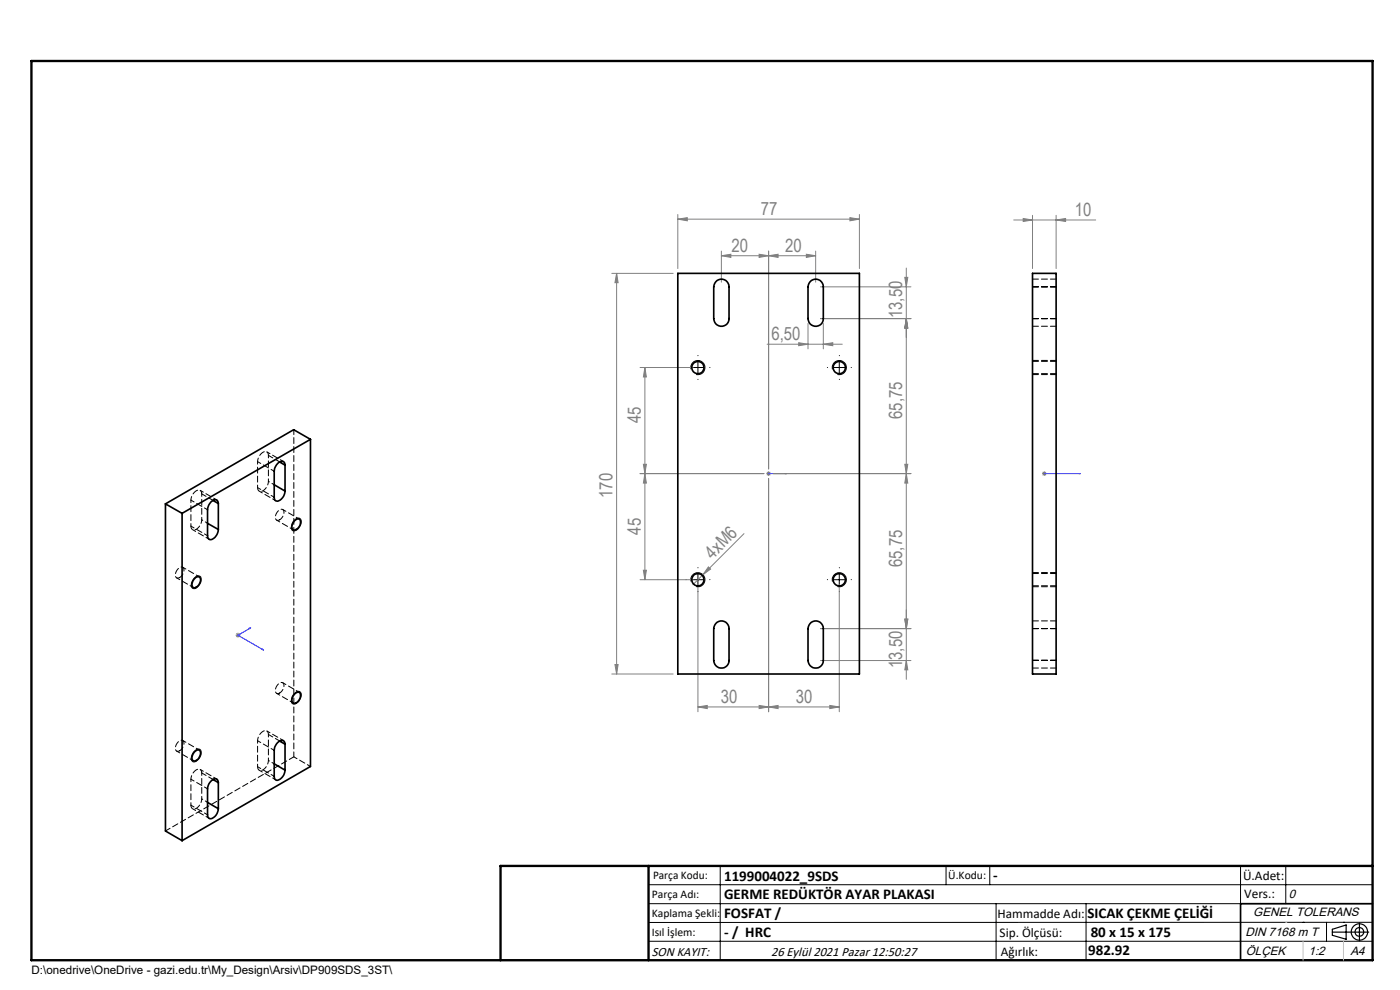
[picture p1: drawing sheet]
<svg xmlns="http://www.w3.org/2000/svg" width="297mm" height="210mm" viewBox="0 0 297 210" stroke-linecap="round" stroke-linejoin="round" font-family="sans-serif">
<g fill="none" stroke="#000" stroke-width=".21">
<path d="M146.6 78.3a1.5 1.5 0 0 1 1.4-1.8 1.5 1.5 0 0 1 1.6 1.6 1.5 1.5 0 0 1-1.9 1.3M146.8 78h2.5M148.1 76.7v2.5M176.6 78.3a1.5 1.5 0 0 1 1.4-1.8 1.5 1.5 0 0 1 1.5 1.6 1.5 1.5 0 0 1-1.8 1.3M176.8 78h2.5M178 76.7v2.5M62.4 110.4l.3-.2a.74 .74 0 0 1 .9-.2 .74 .74 0 0 1 .3 1 1.77 1.77 0 0 1-1.7 1.6 1.52 1.52 0 0 1 .2-2.2zM41.2 122.7l.3-.3a.73 .73 0 0 1 .9-.2 .73 .73 0 0 1 .3 1 1.78 1.78 0 0 1-1.7 1.6 1.47 1.47 0 0 1 .2-2.1zM146.6 123.4a1.5 1.5 0 0 1 1.3-1.9 1.5 1.5 0 0 1 1.7 1.6 1.5 1.5 0 0 1-1.9 1.3M146.8 123h2.5M148.1 121.7v2.5M176.6 123.4a1.5 1.5 0 0 1 1.3-1.9 1.5 1.5 0 0 1 1.6 1.6 1.5 1.5 0 0 1-1.8 1.3"/>
<path d="M176.8 123h2.5M178 121.7v2.5M41.2 159.4l.3-.2a.72 .72 0 0 1 .9-.2 .72 .72 0 0 1 .3 1 1.87 1.87 0 0 1-1.7 1.6 1.47 1.47 0 0 1 .2-2.2zM62.7 146.9a.73 .73 0 0 1 .9-.2 .73 .73 0 0 1 .3 1 1.77 1.77 0 0 1-1.7 1.6 1.57 1.57 0 0 1 .5-2.4zM137.6 187.7h153.6M137.6 191.7h153.6M137.6 199.7h153.6M152.8 183.7v20M200.7 183.7v4M210 183.7v4M211.3 191.7v12M230.4 191.7v12"/>
<path d="M263.2 183.7v20M272.8 183.7v8M276.4 195.6h.1M281.4 195.6v4.1M285 195.6h.1M291.2 195.6l-153.6 .1"/>
</g>
<g fill="none" stroke="#000" stroke-width=".25">
<path d="M282.6 197.7h7.8M282.6 197.1l3-.9v3l-3-.8zM288.4 195.8v3.8M106.2 203.7h185"/>
<circle cx="288.4" cy="197.7" r="1.74"/>
<circle cx="288.4" cy="197.7" r=".93"/>
</g>
<path d="M162.9 100.5h.3zM163.1 100.5h.1M163.1 100.5h3.8M166.9 100.5h-.4h.4M221.5 100.5h.2zM221.5 100.5h.1M221.5 100.5h7.7M229.2 100.5h-.3h.3M52.8 133.3l.4-.1-.2 .2zM53.2 133.2l-2.7 1.6 5.4 3.1M55.6 137.8l.1-.1 .2 .2z" fill="none" stroke="#00f" stroke-width=".21"/>
<g fill="none" stroke="#808080" stroke-width=".21">
<path d="M129.8 58h13M130.8 58l.3 2h-.6zM130.8 58v85M143.8 46.5l2-.3v.6zM143.8 45.5v11.5M143.8 46.5h38.5M153 54.2l2-.3v.7zM153 53.3v6.6M153 54.2h20M161 53.9l2.1 .3-2.1 .4zM163.1 53.3v46.2M163.1 54.2l2-.3v.7z"/>
<path d="M171.1 53.9l1.9 .3-1.9 .4zM173 53.3v6.6M180.3 46.2l2 .3-2 .3zM182.3 45.5v11.5M191.9 58.8h.7l-.3 2zM192.3 56.9v87.2M215.1 46.7h17.3M217.1 46.3l1.9 .4-1.9 .3zM219 45.7v11.3M224 46.7l2.1-.4v.7zM224 45.7v11.3M135.8 78h11.2"/>
<path d="M136.8 78l.3 2h-.6zM136.8 78v45M162.7 73h16M169.4 72.7l2 .3-2 .3zM171.4 68.6v5.4M174.1 67.6h19.2M174.1 60.8h19.2M174.7 73l2-.3v.6zM174.7 68.6v5.4M192.3 67.6l.3 2h-.7zM136.5 98.5h.6l-.3 2zM163.1 100v1"/>
<path d="M191.9 98.5h.7l-.3 2zM221.5 100v1M136.8 100.5l.3 2h-.6zM157.8 113.2l-10.8 10.8M162.1 100.5h-26.3M162.6 100.5h.9M162.7 100.1l.7 .7M163.1 101.5v49.5M163.4 100.1l-.7 .7M192.3 100.5l.3 2h-.7zM193.3 100.5h-29.3M221.1 100.5h.9"/>
<path d="M221.2 100.1l.7 .7M221.9 100.1l-.7 .7M50 134.8h1M50.1 134.4l.7 .7M50.5 134.2v1M50.8 134.4l-.7 .7M135.8 123h11.2M136.5 121h.6l-.3 2zM148.1 124v27M150.3 120.3l.4 .4-1.6 1.2zM178 124v27M191.9 131.3h.7l-.3 2z"/>
<path d="M193.3 133.3h-19.2M129.8 143h13M130.5 141h.6l-.3 2zM148.1 150l1.9-.4v.7zM148.1 150h29.9M161 149.6l2.1 .4-2.1 .3zM163.1 150l2-.4v.7zM174.1 140.1h19.2M176 149.6l2 .4-2 .3zM192.3 140.1l.3 2h-.7z"/>
</g>
<g fill="none" stroke="#000" stroke-width=".21" stroke-dasharray="15.2 1.3 1.3 1.3">
<path d="M145.6 78h-.1M148.1 75.5v-.1M150.6 78h.1M175.6 78h-.1M178.1 75.5v-.1M180.6 78h.1M148.1 80.5h.1M178.1 80.5h.1M145.6 123h-.1M148.1 120.5v-.1M148.1 125.5h.1M150.6 123h.1"/>
<path d="M175.6 123h-.1M178.1 120.5v-.1M178.1 125.5h.1M180.6 123h.1"/>
</g>
<path d="M219.1 79.5h5M224.1 76.5h-5M219.1 124.5h5M224.1 121.5h-5" fill="none" stroke="#000" stroke-width=".21" stroke-dasharray="1.3 .6"/>
<path d="M291.2 191.7h-28v12" fill="none" stroke="#000" stroke-width=".35"/>
<path d="M6.7 12.9h284.5v190.8h-284.5zM137.6 183.7v20M291.2 183.7h-185v20" fill="none" stroke="#000" stroke-width=".5"/>
<path d="M276.4 199.7v4M285 199.7v4" fill="none" stroke="#c0c0c0" stroke-width=".21"/>
<path d="M272.8 195.6h.1" fill="none" stroke="#c0c0c0" stroke-width=".25"/>
<g fill="#00f">
<path d="M166.5 100.5h.4zM162.9 100.5h.3z"/>
<path d="M52.8 133.3l.2 .1 .2-.2zM55.6 137.8l.3 .1-.2-.2z"/>
<path d="M221.5 100.5h.2zM228.9 100.5h.3z"/>
</g>
<g fill="#808080">
<path d="M150.3 120.3l.4 .4-1.6 1.2z"/>
<path d="M224 46.7l2.1-.4v.7zM217.1 46.3l1.9 .4-1.9 .3z"/>
<path d="M180.3 46.2l2 .3-2 .3zM143.8 46.5l2-.3v.6zM161 53.9l2.1 .3-2.1 .4zM153 54.2l2-.3v.7zM174.7 73l2-.3v.6zM169.4 72.7l2 .3-2 .3zM161 149.6l2.1 .4-2.1 .3zM148.1 150l1.9-.4v.7z"/>
<path d="M163.1 54.2l2-.3v.7zM171.1 53.9l1.9 .3-1.9 .4zM163.1 150l2-.4v.7zM176 149.6l2 .4-2 .3z"/>
<path d="M136.5 98.5h.6l-.3 2zM136.8 78l.3 2h-.6zM191.9 98.5h.7l-.3 2zM192.3 67.6l.3 2h-.7zM192.3 67.6l.3 2h-.7zM191.9 58.8h.7l-.3 2zM192.3 140.1l.3 2h-.7zM191.9 131.3h.7l-.3 2z"/>
<path d="M130.8 58l.3 2h-.6zM130.5 141h.6l-.3 2zM136.8 100.5l.3 2h-.6zM136.5 121h.6l-.3 2zM192.3 100.5l.3 2h-.7zM191.9 131.3h.7l-.3 2z"/>
</g>
<g fill="none" stroke="#000" stroke-width=".35">
<path d="M143.8 58h38.5v85h-38.5zM152.1 59.5a1.62 1.62 0 0 1 2.6 1.3v6.8a1.62 1.62 0 0 1-1.7 1.6 1.62 1.62 0 0 1-1.6-1.6v-6.8l.2-.7zM172.1 59.5a1.62 1.62 0 0 1 2.6 1.3v6.8a1.62 1.62 0 0 1-1.7 1.6 1.62 1.62 0 0 1-1.6-1.6v-6.8l.2-.7zM219 58h5v85h-5zM59.3 98l1.2 .7M60.5 98.7a.8 .8 0 0 0-.7-.9 .8 .8 0 0 0-.9 .5l-.6 1-.1 .7v5.5a.72 .72 0 0 0 .4 .8 .72 .72 0 0 0 .8-.2l.8-.9 .3-1M60.5 98.7v5.5M65.9 93.2l-3.6-2.1-27.2 15.8M65.9 93.2l-27.3 15.7M65.9 93.2v69.4l-27.3 15.7M35.1 106.9l3.5 2M35.1 106.9v69.4l3.5 2"/>
<path d="M38.6 108.9v69.4M44 111l2.3 1.3M45.2 106.1l1.1 .7M46.3 106.8a.8 .8 0 0 0-.6-.8 .8 .8 0 0 0-.9 .5l-.5 .6-.3 1.1 .1 5.7a.69 .69 0 0 0 .5 .6 .69 .69 0 0 0 .7-.3l.7-.8 .3-1.1M46.3 106.8v5.5M58.2 102.8l2.3 1.4M62.5 110.5a.68 .68 0 0 1 .8-.4 .68 .68 0 0 1 .4 .8 1.45 1.45 0 0 1-1.5 1.5l-.3-.7zM41.5 122.5a.69 .69 0 0 1 1 .1 .69 .69 0 0 1-.1 .9l-.5 .9a.66 .66 0 0 1-1 .2 .66 .66 0 0 1-.1-1l.3-.6zM151.8 132.3a1.6 1.6 0 0 1 1.8-.5 1.6 1.6 0 0 1 1.1 1.5v6.8a1.62 1.62 0 0 1-1.7 1.6 1.62 1.62 0 0 1-1.6-1.6v-6.8zM171.8 132.3a1.6 1.6 0 0 1 1.8-.5 1.6 1.6 0 0 1 1.1 1.5v6.8a1.62 1.62 0 0 1-1.7 1.6 1.62 1.62 0 0 1-1.6-1.6v-6.8zM41.3 159.5a.71 .71 0 0 1 1-.3 .71 .71 0 0 1 .1 1.1 1.09 1.09 0 0 1-1.6 .9v-.8zM59.3 157.2l1.2 .7"/>
<path d="M60.5 157.9a.8 .8 0 0 0-.7-.9 .8 .8 0 0 0-.9 .5l-.6 1-.1 .7v5.5a.72 .72 0 0 0 .4 .8 .72 .72 0 0 0 .8-.2l.8-.9 .3-1M60.5 157.9v5.5M62.5 147.2a.68 .68 0 0 1 .8-.4 .68 .68 0 0 1 .4 .9 1.4 1.4 0 0 1-1.5 1.4l-.3-.6zM44 170.2l2.3 1.3M45.2 165.3l1.1 .7M46.3 166a.8 .8 0 0 0-.6-.8 .8 .8 0 0 0-.9 .5l-.5 .6-.3 1 .1 5.9a.7 .7 0 0 0 .5 .5 .7 .7 0 0 0 .7-.3l.7-.8 .3-1.1M46.3 166v5.5M58.2 162l2.3 1.4"/>
<circle cx="148" cy="78" r="1.29"/>
<circle cx="178.1" cy="78" r="1.3"/>
<circle cx="148" cy="123" r="1.29"/>
<circle cx="178.1" cy="123" r="1.3"/>
</g>
<g fill="none" stroke="#000" stroke-width=".21" stroke-dasharray="1.3 .6">
<path d="M224.1 59.2h-5M219.1 60.8h5M219.1 79.3h5M219.1 69.2h5M224.1 67.6h-5M224.1 60.8h-5M224.1 76.7h-5M219.1 133.3h5M219.1 124.3h5M224.1 133.3h-5M224.1 121.7h-5M224.1 131.7h-5"/>
<path d="M219.1 141.7h5M224.1 140.1h-5"/>
</g>
<g fill="none" stroke="#000" stroke-width=".21" stroke-dasharray="1.3 .6" stroke-dashoffset=".5">
<path d="M54.6 97.9l3.6 2.1M56.9 96.6a.8 .8 0 0 0-.6-.9 .8 .8 0 0 0-.9 .6l-.6 .9-.2 .7M60.1 97.9l-3.5-2M40.5 106.1l3.5 2M40.5 111.6a.8 .8 0 0 0 .6 .8 .8 .8 0 0 0 1-.5l.6-.9 .1-.7M40.8 112.3l3.6 2.1M42.8 104.8a.8 .8 0 0 0-.6-.9 .8 .8 0 0 0-1 .5l-.6 1-.1 .7M44 113.6l-3.5-2M46 106.1l-3.5-2.1M54.6 103.4a.8 .8 0 0 0 .7 .9 .8 .8 0 0 0 .9-.5l.6-1 .1-.7M55 104.2l3.5 2M58.2 105.5l-3.6-2.1"/>
<path d="M58.7 110.3l3.5 2.1M63.5 110.1l-3.5-2M37.5 122.6l3.5 2M42.3 122.4l-3.5-2.1M37.5 159.3l3.5 2.1M42.3 159.1l-3.5-2M54.6 157.1l3.6 2.1M56.9 155.8a.8 .8 0 0 0-.6-.9 .8 .8 0 0 0-.9 .6l-.6 .9-.2 .7M58.7 147.1l3.5 2M60.1 157.1l-3.5-2M63.5 146.9l-3.5-2.1M40.5 165.3l3.5 2"/>
<path d="M40.5 170.8a.8 .8 0 0 0 .6 .8 .8 .8 0 0 0 1-.5l.6-.9 .1-.7M40.8 171.5l3.6 2.1M42.8 164a.8 .8 0 0 0-.6-.9 .8 .8 0 0 0-1 .5l-.6 1-.1 .7M44 172.8l-3.5-2M46 165.3l-3.5-2.1M54.6 162.6a.8 .8 0 0 0 .7 .9 .8 .8 0 0 0 .9-.5l.6-1 .1-.7M55 163.4l3.5 2M58.2 164.7l-3.6-2.1M65.9 162.6l-3.6-2.1"/>
</g>
<path d="M54.6 97.9v5.5M40.5 106.1v5.5M42.8 110.3v-5.5M44 111l-1.2-.7M56.9 102.1v-5.5M58.2 102.8l-1.3-.7M54.6 157.1v5.5M40.5 165.3v5.5M42.8 169.5v-5.5M44 170.2l-1.2-.7M56.9 161.3v-5.5M58.2 162l-1.3-.7" fill="none" stroke="#000" stroke-width=".21" stroke-dasharray="1.3 .6" stroke-dashoffset=".7"/>
<path d="M59.3 98l-2.4-1.4M45.2 106.1l-2.4-1.3M59.3 110.3a1.69 1.69 0 0 0 .8-2.1 1.27 1.27 0 0 0-1.6 1.1l-.1 .4a.57 .57 0 0 0 .2 .6 .57 .57 0 0 0 .7 0M38.1 122.5a1.69 1.69 0 0 0 .8-2.1 1.27 1.27 0 0 0-1.7 1.2v.3a.57 .57 0 0 0 .2 .7 .57 .57 0 0 0 .7-.1M38.1 159.3a1.69 1.69 0 0 0 .8-2.2 1.27 1.27 0 0 0-1.7 1.2v.3a.57 .57 0 0 0 .2 .7 .57 .57 0 0 0 .7 0M59.3 157.2l-2.4-1.4M59.3 147a1.69 1.69 0 0 0 .8-2.1 1.27 1.27 0 0 0-1.6 1.2l-.1 .3a.57 .57 0 0 0 .2 .6 .57 .57 0 0 0 .7 0M35.1 176.3l27.2-15.8M45.2 165.3l-2.4-1.3M62.3 160.5v-69.4" fill="none" stroke="#000" stroke-width=".21" stroke-dasharray="1.3 .6" stroke-dashoffset=".2"/>
<g font-size="3.9" fill="#808080">
<text x="161.4" y="45.6">77</text>
<text x="228" y="45.8">10</text>
<text x="155.2" y="53.4">20</text>
<text x="166.5" y="53.4">20</text>
<text x="191.4" y="67.5" transform="rotate(-90 191.4 67.5)">13,50</text>
<text x="163.6" y="72.1">6,50</text>
<text x="135.9" y="89.8" transform="rotate(-90 135.9 89.8)">45</text>
<text x="191.4" y="88.9" transform="rotate(-90 191.4 88.9)">65,75</text>
<text x="129.9" y="105.7" transform="rotate(-90 129.9 105.7)">170</text>
<text x="135.9" y="113.4" transform="rotate(-90 135.9 113.4)">45</text>
<text x="151.2" y="118.7" transform="rotate(-45 151.2 118.7)">4xM6</text>
<text x="191.4" y="120.3" transform="rotate(-90 191.4 120.3)">65,75</text>
<text x="191.4" y="141.8" transform="rotate(-90 191.4 141.8)">13,50</text>
<text x="152.9" y="149.1">30</text>
<text x="168.8" y="149.1">30</text>
</g>
<g font-size="3.2">
<text x="153.6" y="186.8">1199004022_9SDS</text>
<text x="153.6" y="190.8">GERME REDÜKTÖR AYAR PLAKASI</text>
<text x="210.7" y="186.6">-</text>
<text x="153.6" y="194.8">FOSFAT /</text>
<text x="230.7" y="194.8">SICAK ÇEKME ÇELİĞİ</text>
<text x="153.6" y="198.8">- / HRC</text>
<text x="230.8" y="202.6">982.92</text>
<text x="231.4" y="198.7">80 x 15 x 175</text>
</g>
<g font-size="2.8">
<text x="263.7" y="186.7">Ü.Adet:</text>
<text x="263.9" y="190.5">Vers.:</text>
<text x="211.6" y="194.8">Hammadde Adı:</text>
<text x="138.3" y="202.8">SON KAYIT:</text>
<text x="163.6" y="202.8">26 Eylül 2021 Pazar 12:50:27</text>
<text x="212.1" y="198.7">Sip. Ölçüsü:</text>
<text x="212.3" y="202.7">Ağırlık:</text>
</g>
<g font-size="2.6">
<text x="273.4" y="190.4">0</text>
<text x="265.9" y="194.4">GENEL TOLERANS</text>
<text x="264.2" y="198.5">DIN 7168 m T</text>
<text x="264.3" y="202.6">ÖLÇEK</text>
<text x="277.6" y="202.6">1:2</text>
<text x="286.5" y="202.6">A4</text>
</g>
<g font-size="2.5">
<text x="138.3" y="190.5">Parça Adı:</text>
<text x="138.5" y="186.5">Parça Kodu:</text>
<text x="201.2" y="186.5">Ü.Kodu:</text>
<text x="138.3" y="194.5">Kaplama Şekli:</text>
<text x="138.3" y="198.6">Isıl İşlem:</text>
<text x="6.7" y="206.7">D:\onedrive\OneDrive - gazi.edu.tr\My_Design\Arsiv\DP909SDS_3ST\</text>
</g>
</svg>
